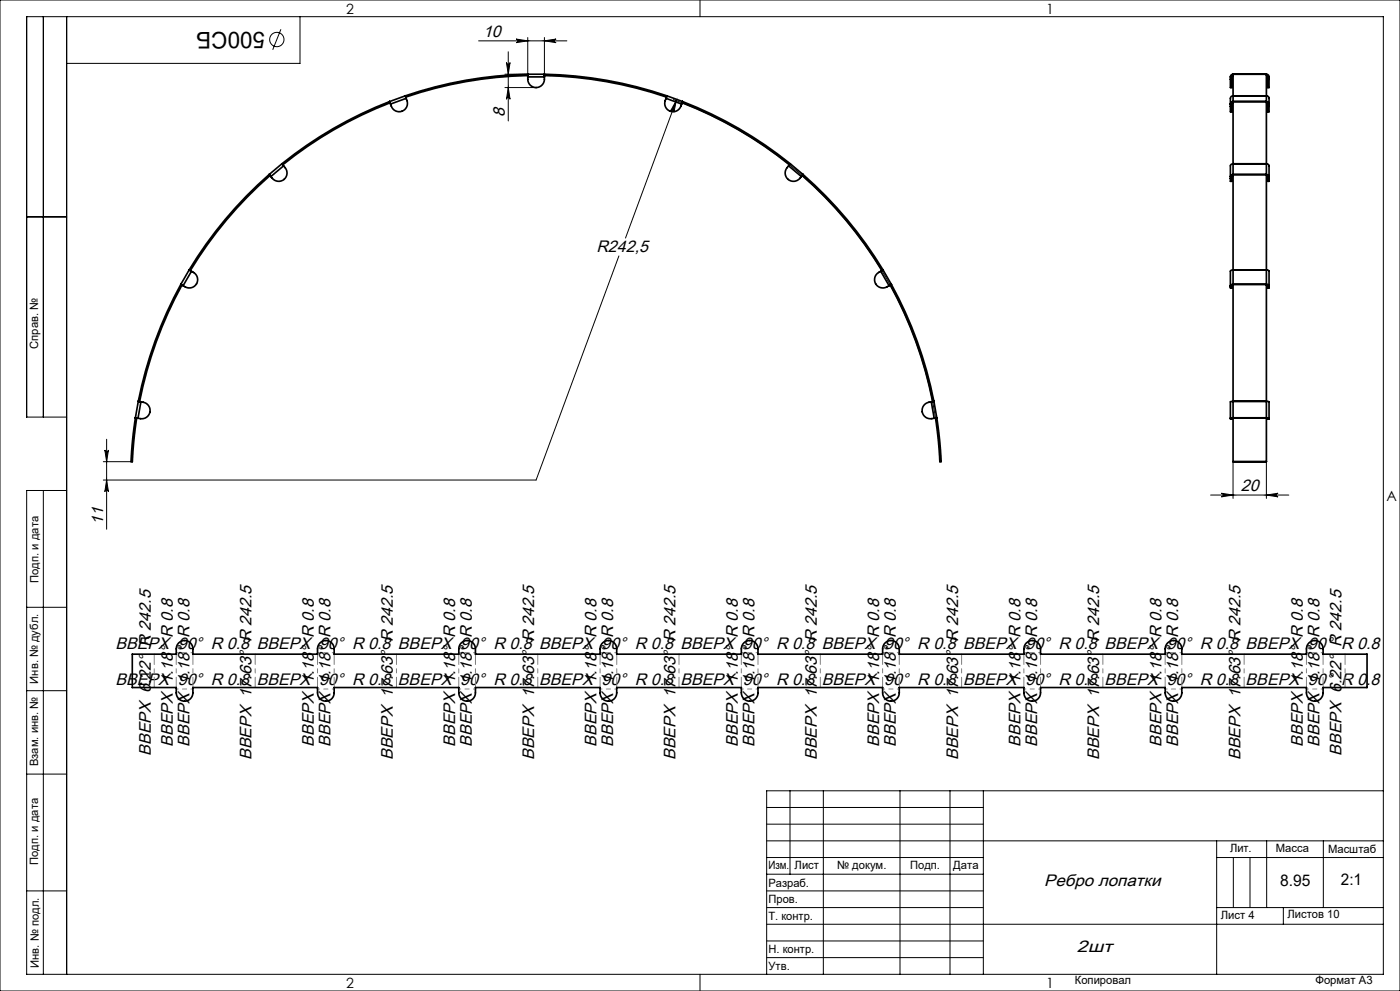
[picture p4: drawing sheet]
<svg xmlns="http://www.w3.org/2000/svg" width="420mm" height="297mm" viewBox="0 0 420 297" stroke-linecap="round" stroke-linejoin="round" font-family="sans-serif">
<g fill="none" stroke="#000" stroke-width=".3">
<path d="M0 0h420v297h-420zM13 5v120M20 5v287M84.3 8.8l-2.5 6.1M90 5v14h-70M143.6 12.2h26.5M151.9 18.7a.54 .54 0 0 0 .6 .6 .54 .54 0 0 0 .5-.6l-.5 3.5zM152.5 15.5v20.8M154.8 11.7l3.5 .5-3.5 .6a.54 .54 0 0 0 .5-.6 .54 .54 0 0 0-.5-.5zM158.3 11.2v11.4M163.3 12.2l3.5-.5a.54 .54 0 0 0-.5 .5 .54 .54 0 0 0 .5 .6zM163.3 11.2v11.4"/>
<path d="M210 0v5M151.5 22.2h6.8M151.5 26.2h9.3M152.5 26.2l.5 3.5a.54 .54 0 0 0-.5-.5 .54 .54 0 0 0-.6 .5zM201.9 29.8a121.3 121.3 0 0 1 78.7 95.5M202.9 30.1l-.7 3.5a.54 .54 0 0 0-.3-.7 .54 .54 0 0 0-.7 .3zM202.9 30.1l-15.2 41.2M8 65h12M185.7 76.7l-24.9 67.2h-129.8M20 125h-12v-120h407v287h-407v-145h12M31 138.4h8.7M31.4 134.9a.54 .54 0 0 0 .6 .5 .54 .54 0 0 0 .5-.5l-.5 3.5z"/>
<path d="M32 131.6v27M369.9 138.4v11M379.9 138.4v11M13 147v145M32 143.9l.5 3.5a.54 .54 0 0 0-.5-.5 .54 .54 0 0 0-.6 .5zM363.2 148.4h23.5M366.4 147.8l3.5 .6-3.5 .5a.54 .54 0 0 0 .5-.5 .54 .54 0 0 0-.5-.6zM379.9 148.4l3.5-.6a.54 .54 0 0 0-.5 .6 .54 .54 0 0 0 .5 .5zM8 182h12M8 207h12M8 232h12M237 237v25"/>
<path d="M247 237v55M270 237v55M285 237v55M295 237v55M415 237h-185v55M230 257h65M230 242h65M230 247h65M230 252h185M365 252v40M365 257h50M370 257v15"/>
<path d="M375 257v15M380 252v20M397 252v20M8 267h12M230 262h65M230 267h65M230 272h65M230 277h185M365 272h50M385 272v5M210 292v5M230 282h65"/>
<path d="M230 287h65"/>
<circle cx="83" cy="11.8" r="2.15"/>
</g>
<g fill="none" stroke="#808080" stroke-width=".3" stroke-dasharray="15.2 1.3 1.3 1.3" stroke-dashoffset="14.6">
<path d="M52.9 195.6h5M95.3 195.6h4.9M137.6 195.6h5M180 195.6h5M222.4 195.6h5M264.8 195.6h5M307.2 195.6h5M349.6 195.6h4.9M391.9 195.6h5M57.9 206.5h-5M100.2 206.5h-4.9M142.6 206.5h-5"/>
<path d="M185 206.5h-5M227.4 206.5h-5M269.8 206.5h-5M312.2 206.5h-5M354.5 206.5h-4.9M396.9 206.5h-5"/>
</g>
<g fill="none" stroke="#808080" stroke-width=".3" stroke-dasharray="15.2 1.3 1.3 1.3" stroke-dashoffset="12.1">
<path d="M46.3 196.1v10M52.9 196.1v10M95.3 196.1v10M118.9 196.1v10M137.6 196.1v10M161.3 196.1v10M180 196.1v10M203.7 196.1v10M222.4 196.1v10M246.1 196.1v10M264.8 196.1v10M288.5 196.1v10"/>
<path d="M307.2 196.1v10M330.9 196.1v10M349.5 196.1v10M373.2 196.1v10M391.9 196.1v10M57.9 206.1v-10M76.6 206.1v-10M100.3 206.1v-10M142.6 206.1v-10M185 206.1v-10M227.4 206.1v-10M269.8 206.1v-10"/>
<path d="M312.2 206.1v-10M354.6 206.1v-10M396.9 206.1v-10M403.5 206.1v-10"/>
</g>
<g fill="#000">
<path d="M151.9 18.7a.54 .54 0 0 0 .6 .6 .54 .54 0 0 0 .5-.6l-.5 3.5zM152.5 26.2l.5 3.5a.54 .54 0 0 0-.5-.5 .54 .54 0 0 0-.6 .5z"/>
<path d="M202.9 30.1l-1.7 3.1a.54 .54 0 0 1 .7-.3 .54 .54 0 0 1 .3 .7zM154.8 11.7l3.5 .5-3.5 .6a.54 .54 0 0 0 .5-.6 .54 .54 0 0 0-.5-.5zM163.3 12.2l3.5-.5a.54 .54 0 0 0-.5 .5 .54 .54 0 0 0 .5 .6zM366.4 147.8l3.5 .6-3.5 .5a.54 .54 0 0 0 .5-.5 .54 .54 0 0 0-.5-.6zM379.9 148.4l3.5-.6a.54 .54 0 0 0-.5 .6 .54 .54 0 0 0 .5 .5z"/>
<path d="M32 143.9l.5 3.5a.54 .54 0 0 0-.5-.5 .54 .54 0 0 0-.6 .5zM31.4 134.9a.54 .54 0 0 0 .6 .5 .54 .54 0 0 0 .5-.5l-.5 3.5z"/>
</g>
<g fill="none" stroke="#000" stroke-width=".5">
<path d="M116.9 30.4a121.7 121.7 0 0 0-32.3 18.7M116.9 30.4l.1 .4M116.9 30.4h.1M116.9 30.4l.3 .8M117 30.8a121.2 121.2 0 0 0-32.2 18.6M117 30.8h.1M121.6 28.7l.2 .8M121.6 28.7l-4.7 1.7M121.6 28.7h.1M121.6 28.7l.1 .4M121.7 29.1h.1M121.8 29.5a2.57 2.57 0 0 1-1.2 3.8 2.57 2.57 0 0 1-3.4-2.1"/>
<path d="M121.8 29.5l-4.6 1.7M158.3 22.2a121.7 121.7 0 0 0-36.7 6.5M158.3 22.2v.4M158.3 22.2h.1M158.3 22.6a121.3 121.3 0 0 0-36.6 6.5M158.3 22.6h.1M158.3 23a2.57 2.57 0 0 0 2.5 3.2 2.57 2.57 0 0 0 2.5-3.2M158.3 22.2v.8M158.3 23h5M158.3 22.2h5M163.3 22.2v.8M163.3 22.6h.1"/>
<path d="M163.3 22.2h.1M163.3 22.6a121.2 121.2 0 0 1 36.6 6.5M163.3 22.2a121.7 121.7 0 0 1 36.8 6.5M163.3 22.2v.4M199.8 29.5a2.57 2.57 0 0 0 1.3 3.8 2.57 2.57 0 0 0 3.4-2.1M199.8 29.5l4.7 1.7M199.9 29.1h.1M200.1 28.7l-.2 .4M200.1 28.7h.1M200.1 28.7l-.3 .8M200.1 28.7l4.7 1.7M204.6 30.8h.1"/>
<path d="M204.6 30.8a121.3 121.3 0 0 1 32.2 18.6M204.8 30.4l-.3 .8M204.8 30.4h.1M204.8 30.4a121.7 121.7 0 0 1 32.3 18.7M204.8 30.4l-.2 .4M369.1 31.8v1.7h.4v-1.7M369.1 23.7v2.5h.4v-2.5M369.1 23h.4M369.1 23v.7M369.1 31.8h.4M369.1 23.7h.4M369.5 23v.7"/>
<path d="M369.5 31.2v.6M369.9 30.4v18.7M369.9 30.4h.1M369.9 30.4a.78 .78 0 0 0-.8 .8h.4M369.9 30.8l-.4 .4M369.9 28.7a.78 .78 0 0 0-.8 .8v2.3M369.9 28.7h.1M369.9 22.2v6.5M369.9 22.2h.1M369.9 22.2a.8 .8 0 0 0-.8 .8M369.9 22.6l-.4 .4M369.9 22.2h10"/>
<path d="M369.9 28.7v1.7M369.9 30.4h10M369.9 28.7h10M379.9 30.4v18.7M379.9 30.4h.1M379.9 28.7a.78 .78 0 0 1 .8 .8v2.3M379.9 30.4a.78 .78 0 0 1 .8 .8h-.4M379.9 30.8l.4 .4M379.9 28.7h.1M379.9 22.2v6.5M379.9 22.2h.1M379.9 22.2a.8 .8 0 0 1 .8 .8"/>
<path d="M379.9 22.6l.4 .4M379.9 28.7v1.7M380.3 31.8v1.7h.4v-1.7M380.3 23.7v2.5h.4v-2.5M380.3 23h.4M380.3 23v.7M380.3 31.2v.6M380.3 31.8h.4M380.3 23.7h.4M380.7 23v.7M80.7 52.3a121.6 121.6 0 0 0-23.9 28.6M80.7 52.3l.3 .3"/>
<path d="M80.7 52.3l.6 .6M80.7 52.3h.1M81 52.6a121.3 121.3 0 0 0-23.9 28.5M81 52.6h.1M84.6 49.1l.5 .6M84.6 49.1l-3.9 3.2M84.6 49.1h.1M84.6 49.1l.2 .3M84.8 49.4h.1M85.1 49.7a2.57 2.57 0 0 1 .1 4.1 2.57 2.57 0 0 1-3.9-.9M85.1 49.7l-3.8 3.2M236.6 49.7a2.57 2.57 0 0 0-.2 4.1 2.57 2.57 0 0 0 4-.9"/>
<path d="M236.6 49.7l3.8 3.2M236.8 49.4h.1M237.1 49.1h.1M237.1 49.1l-.3 .3M237.1 49.1l-.5 .6M237.1 49.1l3.8 3.2M240.7 52.6h.1M240.7 52.6a121.3 121.3 0 0 1 23.9 28.5M240.9 52.3l-.5 .6M240.9 52.3h.1M240.9 52.3a121.7 121.7 0 0 1 24 28.6M240.9 52.3l-.2 .3"/>
<path d="M369.1 53.5v.8h.4v-.8M369.1 53.5h.4M369.5 52.9v.6M369.9 52.3v28.6M369.9 52.3h.1M369.9 52.3l-.7 .4-.1 .2h.4M369.9 52.6l-.4 .3M369.9 49.1l-.8 .5v3.9M369.9 49.1h.1M369.9 49.1v3.2M369.9 52.3h10M369.9 49.1h10"/>
<path d="M379.9 52.3v28.6M379.9 52.3h.1M379.9 49.1l.8 .5v3.9M379.9 52.3l.8 .4v.2h-.4M379.9 52.6l.4 .3M379.9 49.1h.1M379.9 49.1v3.2M380.3 53.5v.8h.4v-.8M380.3 52.9v.6M380.3 53.5h.4M54.2 85.2a121.6 121.6 0 0 0-12.7 35.1M54.2 85.2l.4 .2"/>
<path d="M54.2 85.2l.7 .4M54.2 85.2h.1M54.6 85.4a121.3 121.3 0 0 0-12.7 35M54.6 85.4h.1M56.7 80.9l.7 .4M56.7 80.9l-2.5 4.3M56.8 80.9h-.1M56.8 80.9l.3 .2M57.1 81.1h.1M57.4 81.3a2.57 2.57 0 0 1 1.6 3.8 2.57 2.57 0 0 1-4.1 .5M57.4 81.3l-2.5 4.3M264.2 81.3a2.57 2.57 0 0 0-1.5 3.8 2.57 2.57 0 0 0 4 .5"/>
<path d="M264.2 81.3l2.5 4.3M264.6 81.1h.1M264.9 80.9h.1M264.9 80.9l-.3 .2M264.9 80.9l-.7 .4M264.9 80.9l2.5 4.3M267.1 85.4h.1M267.1 85.4a121.2 121.2 0 0 1 12.7 35M267.4 85.2l-.7 .4M267.4 85.2h.1M267.4 85.2a121.7 121.7 0 0 1 12.8 35.1M267.4 85.2l-.3 .2"/>
<path d="M369.1 86v.3h.4v-.3M369.1 86h.4M369.5 85.6v.4M369.9 85.2v35.1M369.9 85.2h.1M369.9 85.2l-.8 .4h.4M369.9 80.9l-.8 .4v4.7M369.9 85.4l-.4 .2M369.9 80.9h.1M369.9 80.9v4.3M369.9 85.2h10M369.9 80.9h10"/>
<path d="M379.9 85.2v35.1M379.9 85.2h.1M379.9 80.9l.8 .4v4.7M379.9 85.2l.8 .4h-.4M379.9 85.4l.4 .2M379.9 80.9h.1M379.9 80.9v4.3M380.3 86v.3h.4v-.3M380.3 85.6v.4M380.3 86h.4M40.6 125.2l-.8 6.6-.5 6.5 .4 .1 .5-6.6 .8-6.5M40.6 125.2l.4 .1"/>
<path d="M40.6 125.2l.8 .1M40.6 125.2h.1M41 125.3h.1M41.5 120.3l.8 .1M41.5 120.3l-.9 4.9M41.5 120.3h.1M41.5 120.3l.4 .1M41.9 120.4h.1M42.3 120.4a2.57 2.57 0 0 1 2.7 3 2.57 2.57 0 0 1-3.6 1.9M42.3 120.4l-.9 4.9M279.4 120.4a2.57 2.57 0 0 0-2.7 3 2.57 2.57 0 0 0 3.5 1.9M279.4 120.4l.8 4.9"/>
<path d="M279.8 120.4h.1M280.2 120.3l-.4 .1M280.2 120.3h.1M280.2 120.3l-.8 .1M280.2 120.3l.8 4.9M280.6 125.3h.1M281 125.2l-.8 .1M281 125.2h.1M281 125.2l.9 6.6 .5 6.5-.4 .1-.5-6.6-.9-6.5M281 125.2l-.4 .1M369.9 125.2v13.2M369.9 125.2h.1"/>
<path d="M369.9 125.2l-.8 .1h.4M369.9 125.3h-.4M369.9 120.3l-.8 .1v5.1l.4-.2M369.9 120.3h.1M369.9 125.2h10M369.9 138.4h10M369.9 120.3v4.9M369.9 138.4h.1M369.9 120.3h10M379.9 125.2v13.2M379.9 125.2h.1M379.9 125.2l.8 .1h-.4"/>
<path d="M379.9 125.3h.4M379.9 120.3l.8 .1v5.1l-.4-.2M379.9 120.3h.1M379.9 120.3v4.9M379.9 138.4h.1M39.7 196.1h13.2a3.3 3.3 0 0 1 1.1-3.7 2.5 2.5 0 0 1 3.9 2.1v1.6h37.4a3.3 3.3 0 0 1 1.1-3.7 2.5 2.5 0 0 1 3.8 2.1v1.6h37.4a3.3 3.3 0 0 1 1.1-3.7 2.5 2.5 0 0 1 3.9 2.1v1.6h37.4a3.3 3.3 0 0 1 1.1-3.7 2.5 2.5 0 0 1 3.9 2.1v1.6h37.4a3.3 3.3 0 0 1 1.1-3.7 2.5 2.5 0 0 1 3.9 2.1v1.6h37.4a3.3 3.3 0 0 1 1.1-3.7 2.5 2.5 0 0 1 3.9 2.1v1.6h37.4a3.3 3.3 0 0 1 1.1-3.7 2.5 2.5 0 0 1 3.9 2.1v1.6h37.4a3.3 3.3 0 0 1 1.1-3.7 2.5 2.5 0 0 1 3.8 2.1v1.6h37.4a3.3 3.3 0 0 1 1.1-3.7 2.5 2.5 0 0 1 3.9 2.1v1.6h13.2v10h-13.2a3.3 3.3 0 0 1-1.1 3.6 2.5 2.5 0 0 1-3.9-2.1v-1.5h-37.4a3.3 3.3 0 0 1-1.1 3.6 2.5 2.5 0 0 1-3.8-2.1v-1.5h-37.4a3.3 3.3 0 0 1-1.1 3.6 2.5 2.5 0 0 1-3.9-2.1v-1.5h-37.4a3.3 3.3 0 0 1-1.1 3.6 2.5 2.5 0 0 1-3.9-2.1v-1.5h-37.4a3.3 3.3 0 0 1-1.1 3.6 2.5 2.5 0 0 1-3.9-2.1v-1.5h-37.4a3.3 3.3 0 0 1-1.1 3.6 2.5 2.5 0 0 1-3.9-2.1v-1.5h-37.4a3.3 3.3 0 0 1-1.1 3.6 2.5 2.5 0 0 1-3.9-2.1v-1.5h-37.4a3.3 3.3 0 0 1-1.1 3.6 2.5 2.5 0 0 1-3.8-2.1v-1.5h-37.4a3.3 3.3 0 0 1-1.1 3.6 2.5 2.5 0 0 1-3.9-2.1v-1.5h-13.2z"/>
</g>
<text font-size="6.9" x="79.5" y="9.5" transform="rotate(-180 79.5 9.5)">500СБ</text>
<g font-size="5">
<text x="144.9" y="11.2">10</text>
<text x="151.4" y="34.9" transform="rotate(-90 151.4 34.9)">8</text>
<text x="178.9" y="75.6">R242,5</text>
<text x="372.2" y="147.3">20</text>
<text x="30.9" y="157.3" transform="rotate(-90 30.9 157.3)">11</text>
<text x="34.6" y="194.5">ВВЕРХ 90° R 0.8 ВВЕРХ 90° R 0.8 ВВЕРХ 90° R 0.8 ВВЕРХ 90° R 0.8 ВВЕРХ 90° R 0.8 ВВЕРХ 90° R 0.8 ВВЕРХ 90° R 0.8 ВВЕРХ 90° R 0.8 ВВЕРХ 90° R 0.8</text>
<text x="34.6" y="205.4">ВВЕРХ 90° R 0.8</text>
<text x="77" y="205.4">ВВЕРХ 90° R 0.8</text>
<text x="119.4" y="205.4">ВВЕРХ 90° R 0.8</text>
<text x="161.8" y="205.4">ВВЕРХ 90° R 0.8</text>
<text x="204.2" y="205.4">ВВЕРХ 90° R 0.8</text>
<text x="246.5" y="205.4">ВВЕРХ 90° R 0.8</text>
<text x="288.9" y="205.4">ВВЕРХ 90° R 0.8</text>
<text x="331.3" y="205.4">ВВЕРХ 90° R 0.8</text>
<text x="373.7" y="205.4">ВВЕРХ 90° R 0.8</text>
<text x="45.2" y="226.5" transform="rotate(-90 45.2 226.5)">ВВЕРХ 6.22° R 242.5</text>
<text x="51.8" y="223.8" transform="rotate(-90 51.8 223.8)">ВВЕРХ 1.18° R 0.8</text>
<text x="56.8" y="223.8" transform="rotate(-90 56.8 223.8)">ВВЕРХ 1.18° R 0.8</text>
<text x="75.5" y="227.8" transform="rotate(-90 75.5 227.8)">ВВЕРХ 17.63° R 242.5</text>
<text x="94.2" y="223.8" transform="rotate(-90 94.2 223.8)">ВВЕРХ 1.18° R 0.8</text>
<text x="99.2" y="223.8" transform="rotate(-90 99.2 223.8)">ВВЕРХ 1.18° R 0.8</text>
<text x="117.9" y="227.8" transform="rotate(-90 117.9 227.8)">ВВЕРХ 17.63° R 242.5</text>
<text x="136.6" y="223.8" transform="rotate(-90 136.6 223.8)">ВВЕРХ 1.18° R 0.8</text>
<text x="141.6" y="223.8" transform="rotate(-90 141.6 223.8)">ВВЕРХ 1.18° R 0.8</text>
<text x="160.3" y="227.8" transform="rotate(-90 160.3 227.8)">ВВЕРХ 17.63° R 242.5</text>
<text x="179" y="223.8" transform="rotate(-90 179 223.8)">ВВЕРХ 1.18° R 0.8</text>
<text x="184" y="223.8" transform="rotate(-90 184 223.8)">ВВЕРХ 1.18° R 0.8</text>
<text x="202.6" y="227.8" transform="rotate(-90 202.6 227.8)">ВВЕРХ 17.63° R 242.5</text>
<text x="221.3" y="223.8" transform="rotate(-90 221.3 223.8)">ВВЕРХ 1.18° R 0.8</text>
<text x="226.3" y="223.8" transform="rotate(-90 226.3 223.8)">ВВЕРХ 1.18° R 0.8</text>
<text x="245" y="227.8" transform="rotate(-90 245 227.8)">ВВЕРХ 17.63° R 242.5</text>
<text x="263.7" y="223.8" transform="rotate(-90 263.7 223.8)">ВВЕРХ 1.18° R 0.8</text>
<text x="268.7" y="223.8" transform="rotate(-90 268.7 223.8)">ВВЕРХ 1.18° R 0.8</text>
<text x="287.4" y="227.8" transform="rotate(-90 287.4 227.8)">ВВЕРХ 17.63° R 242.5</text>
<text x="306.1" y="223.8" transform="rotate(-90 306.1 223.8)">ВВЕРХ 1.18° R 0.8</text>
<text x="311.1" y="223.8" transform="rotate(-90 311.1 223.8)">ВВЕРХ 1.18° R 0.8</text>
<text x="329.8" y="227.8" transform="rotate(-90 329.8 227.8)">ВВЕРХ 17.63° R 242.5</text>
<text x="348.5" y="223.8" transform="rotate(-90 348.5 223.8)">ВВЕРХ 1.18° R 0.8</text>
<text x="353.5" y="223.8" transform="rotate(-90 353.5 223.8)">ВВЕРХ 1.18° R 0.8</text>
<text x="372.2" y="227.8" transform="rotate(-90 372.2 227.8)">ВВЕРХ 17.63° R 242.5</text>
<text x="390.9" y="223.8" transform="rotate(-90 390.9 223.8)">ВВЕРХ 1.18° R 0.8</text>
<text x="395.9" y="223.8" transform="rotate(-90 395.9 223.8)">ВВЕРХ 1.18° R 0.8</text>
<text x="402.5" y="226.5" transform="rotate(-90 402.5 226.5)">ВВЕРХ 6.22° R 242.5</text>
<text x="313.2" y="265.5">Ребро лопатки</text>
<text x="323.1" y="285.4">2шт</text>
</g>
<g font-size="4.8">
<text x="384" y="265.6">8.95</text>
<text x="402.3" y="265.3">2:1</text>
</g>
<g font-size="4.2">
<text x="103.8" y="4.2">2</text>
<text x="313.8" y="4.2">1</text>
<text x="415.9" y="150.2">A</text>
<text x="103.8" y="296.2">2</text>
<text x="313.8" y="296.2">1</text>
</g>
<g font-size="3.4">
<text x="11.5" y="104.5" transform="rotate(-90 11.5 104.5)">Справ. №</text>
<text x="11.6" y="174.7" transform="rotate(-90 11.6 174.7)">Подп. и дата</text>
<text x="11.4" y="204.9" transform="rotate(-90 11.4 204.9)">Инв. № дубл.</text>
<text x="11.4" y="229.6" transform="rotate(-90 11.4 229.6)">Взам. инв. №</text>
<text x="369" y="255.5">Лит.</text>
<text x="382.8" y="255.5">Масса</text>
<text x="398.4" y="255.6">Масштаб</text>
<text x="11.4" y="259.2" transform="rotate(-90 11.4 259.2)">Подп. и дата</text>
<text x="230.5" y="260.5">Изм.</text>
<text x="238.4" y="260.4">Лист</text>
<text x="251.1" y="260.4">№ докум.</text>
<text x="273" y="260.4">Подп.</text>
<text x="286" y="260.4">Дата</text>
<text x="230.5" y="265.7">Разраб.</text>
<text x="230.5" y="275.7">Т. контр.</text>
<text x="230.6" y="270.7">Пров.</text>
<text x="366.2" y="275.3">Лист 4</text>
<text x="386.3" y="275.2">Листов 10</text>
<text x="230.6" y="285.7">Н. контр.</text>
<text x="11.6" y="290" transform="rotate(-90 11.6 290)">Инв. № подл.</text>
<text x="230.6" y="290.7">Утв.</text>
<text x="322.5" y="295">Копировал</text>
<text x="394.6" y="295">Формат А3</text>
</g>
</svg>
